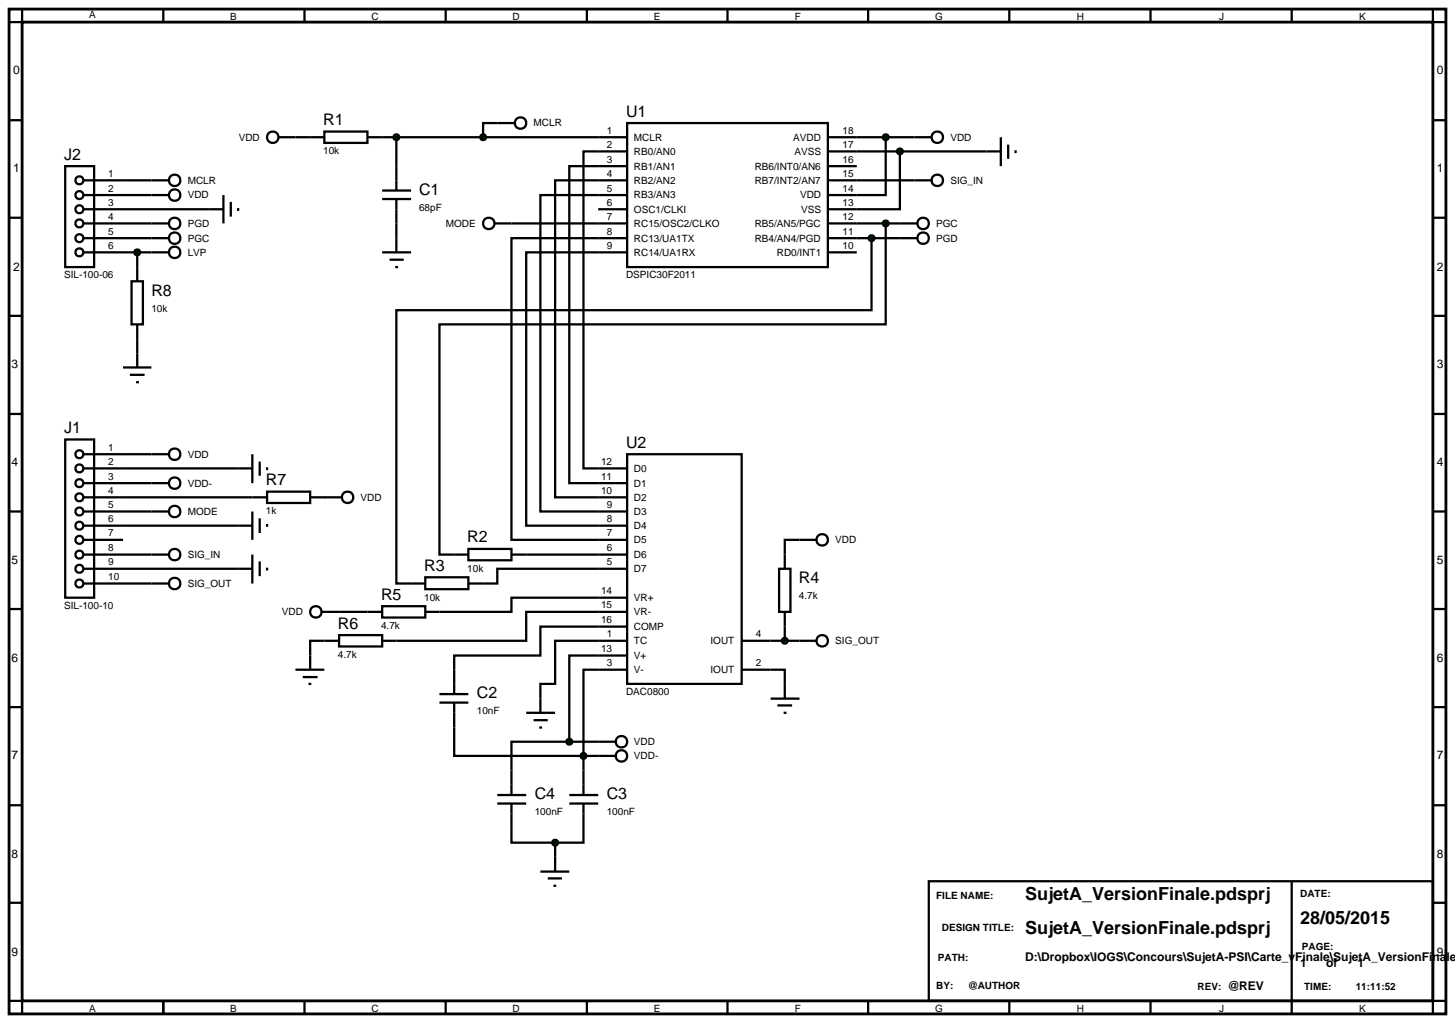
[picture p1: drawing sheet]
<svg xmlns="http://www.w3.org/2000/svg" width="257mm" height="180mm" viewBox="0 0 257 180" stroke-linecap="round" stroke-linejoin="round" font-family="sans-serif">
<path d="M1.6 1.6h253.4v177.2h-253.4zM3.9 3.9h248.8v172.6h-248.8z" fill="none" stroke="#000" stroke-width=".5"/>
<g fill="none" stroke="#000" stroke-width=".4">
<path d="M3.9 1.6v2.3h-2.3M28.8 1.6v2.3M53.7 1.6v2.3M78.6 1.6v2.3M103.5 1.6v2.3M128.3 1.6v2.3M153.1 1.6v2.3M178 1.6v2.3M202.9 1.6v2.3M227.8 1.6v2.3M252.7 1.6v2.3h2.3M1.6 21.2h2.3"/>
<path d="M1.6 38.4h2.3M11.5 29.3h5.1v17.8h-5.1zM14.8 31.8h15M14.8 34.4h15M14.8 39.4h15M14.8 36.9h22.1M52.1 24.2h5.1M57.2 23.2h7.6v2h-7.6zM64.8 24.2h45.8M67.4 35.1h5.1M67.4 33.6h5.1M69.9 24.2v9.4"/>
<path d="M69.9 35.1v6.9M87.7 21.7h-2.5v2.5M90.2 39.4h20.4M105.5 36.9h5.1M110.6 21.7h35.4v25.4h-35.4zM110.6 26.7h-7.7v55.9h7.7M110.6 29.3h-10.2v55.9h10.2M110.6 31.8h-12.7v55.9h12.7M110.6 34.4h-15.3v55.8h15.3M146 31.8h15.3M146 39.4h12.7M146 24.2h15.3"/>
<path d="M146 26.7h28M146 29.3h5.1M156.2 24.2v10.2h-10.2M156.2 39.4v17.8h-78.7v40.6h5.1M158.7 26.7v10.2h-12.7M252.7 21.2h2.3M252.7 38.4h2.3M1.6 55.7h2.3M14.8 42h15M14.8 44.5h15M23.2 49.6h2v7.6h-2zM24.2 44.5v5.1"/>
<path d="M24.2 57.2v5.1M110.6 44.5h-17.8v48.2h17.8M110.6 42h-20.4v53.2h20.4M146 42h12.7M146 44.5h5.1M153.7 42v12.7h-83.8v48.2h5.1M252.7 55.7h2.3M1.6 73h2.3M11.5 77.5h5.1v27.9h-5.1zM252.7 73h2.3M1.6 90.2h2.3M14.8 90.2h11.9"/>
<path d="M14.8 97.8h11.9M14.8 87.7h32.3M14.8 82.6h27.2M14.8 80.1h11.9M14.8 85.2h11.9M14.8 92.7h27.2M14.8 95.2h6.9M47.1 86.7h7.6v2h-7.6zM54.7 87.7h2.5M82.6 96.8h7.6v2h-7.6zM90.2 97.8h20.4M110.6 80.1h20.2v40.5h-20.2z"/>
<path d="M141 95.2h-2.6v5.1M252.7 90.2h2.3M1.6 107.4h2.3M14.8 102.9h11.9M14.8 100.3h27.2M59.8 112h7.6v2h-7.6zM59.8 113h-5.1v2.6M59.8 107.9h7.6M67.4 106.9h7.6v2h-7.6zM75 101.8h7.6v2.1h-7.6zM110.6 100.3h-22.9v2.6h-5.1M110.6 105.4h-20.4v2.5h-15.2"/>
<path d="M110.6 107.9h-17.8v5.1h-25.4M110.6 110.5h-15.3v5.1h-15.2v6.8M110.6 118.1h-7.7v15.2M110.6 113h-12.7v7.6h-2.6v2.6M110.6 115.6h-10.2v15.2M130.8 118.1h7.6v2.5M130.8 113h10.2M137.4 100.3h2v7.6h-2zM138.4 107.9v5.1M252.7 107.4h2.3M1.6 124.7h2.3M77.5 122.4h5.1"/>
<path d="M77.5 123.9h5.1M80.1 123.9v9.4h22.8M100.4 130.8h-10.2v9.4M100.4 130.8h5.1M102.9 133.3v6.9M102.9 133.3h2.6M252.7 124.7h2.3M1.6 142h2.3M1.6 159.2h2.3M87.7 141.7h5.1M87.7 140.2h5.1M90.2 141.7v6.9h7.7"/>
<path d="M97.9 148.6v2.5M100.4 141.7h5.1M100.4 140.2h5.1M102.9 141.7v6.9h-5M163.8 155.4h88.9v21.1h-88.9zM227.8 155.4v23.4M252.7 142h2.3M252.7 159.2h2.3M1.6 176.5h2.3v2.3M28.8 176.5v2.3M53.7 176.5v2.3M78.6 176.5v2.3"/>
<path d="M103.5 176.5v2.3M128.3 176.5v2.3M153.1 176.5v2.3M178 176.5v2.3M202.9 176.5v2.3M255 176.5h-2.3v2.3"/>
<circle cx="14" cy="39.4" r=".7"/>
<circle cx="14" cy="36.9" r=".7"/>
<circle cx="14" cy="34.4" r=".7"/>
<circle cx="14" cy="31.8" r=".7"/>
<circle cx="30.8" cy="31.8" r="1.01"/>
<circle cx="30.8" cy="34.4" r="1.01"/>
<circle cx="30.8" cy="39.4" r="1.01"/>
<circle cx="14" cy="42" r=".7"/>
<circle cx="14" cy="44.5" r=".7"/>
<circle cx="30.8" cy="44.5" r="1.01"/>
<circle cx="30.8" cy="42" r="1.01"/>
<circle cx="14" cy="95.2" r=".7"/>
<circle cx="14" cy="90.2" r=".7"/>
<circle cx="14" cy="80.1" r=".7"/>
<circle cx="14" cy="92.7" r=".7"/>
<circle cx="14" cy="97.8" r=".7"/>
<circle cx="14" cy="87.7" r=".7"/>
<circle cx="14" cy="85.2" r=".7"/>
<circle cx="14" cy="82.6" r=".7"/>
<circle cx="14" cy="100.3" r=".7"/>
<circle cx="14" cy="102.9" r=".7"/>
</g>
<path d="M23.9 44.1l.3-.1-.5 .5zM24.2 44l.4 .2 .1 .3zM24.2 45l.5-.5-.2 .4zM23.7 44.5l.5 .5-.4-.2z" fill="#004000" stroke="#000" stroke-width=".4"/>
<path d="M24.2 44l.5 .5-.5 .5-.5-.5z" fill="#004000"/>
<g fill="none" stroke="#000" stroke-width=".4">
<path d="M36.9 36.9h2.5M39.4 34.4v5M40.7 35.6v2.6M42 36.7v.5M49.1 24.2h3M67.4 44.5h5.1M68.7 45.8h2.5M69.7 47.1h.5M69.9 42v2.5M21.7 64.8h5M22.9 66.1h2.6M24 67.4h.5"/>
<path d="M24.2 62.3v2.5"/>
<circle cx="48.1" cy="24.2" r="1.01"/>
</g>
<path d="M69.5 23.9l.4-.2-.5 .5zM69.9 23.7l.4 .2 .1 .3zM70.4 24.2l-.1 .3-.4 .2zM69.4 24.2l.5 .5-.4-.2z" fill="#004000" stroke="#000" stroke-width=".4"/>
<path d="M69.4 24.2l.5-.5 .5 .5-.5 .5z" fill="#004000"/>
<g fill="none" stroke="#000" stroke-width=".4">
<path d="M161.3 24.2h3"/>
<circle cx="165.3" cy="24.2" r="1.01"/>
</g>
<path d="M155.8 23.9l.4-.2-.5 .5zM156.2 23.7l.3 .1 .2 .4zM156.7 24.2l-.1 .3-.4 .2zM155.7 24.2l.5 .5-.4-.2z" fill="#004000" stroke="#000" stroke-width=".4"/>
<path d="M155.7 24.2l.5-.5 .5 .5-.5 .5z" fill="#004000"/>
<path d="M174 26.7h2.5M176.5 24.2v5.1M177.8 25.5v2.5M179.1 26.5v.5" fill="none" stroke="#000" stroke-width=".4"/>
<path d="M158.4 26.3l.3-.1-.5 .5zM158.7 26.2l.3 .1 .2 .4zM158.7 27.2l.5-.5-.2 .4zM158.2 26.7l.5 .5-.4-.2z" fill="#004000" stroke="#000" stroke-width=".4"/>
<path d="M158.2 26.7l.5-.5 .5 .5-.5 .5z" fill="#004000"/>
<g fill="none" stroke="#000" stroke-width=".4">
<path d="M87.2 39.4h3M158.7 39.4h3.1M161.3 31.8h3M158.7 42h3.1M26.7 80.1h3.1M26.7 85.2h3.1M26.7 97.8h3.1M42 82.6h2.5M44.5 80.1v5.1M44.5 97.8v5.1M45.8 81.4v2.5M45.8 99v2.6"/>
<path d="M47.1 82.4v.5M141 95.2h3M26.7 102.9h3.1M42 100.3h2.5M47.1 100.1v.5M141 113h3M135.9 123.2h5.1M137.1 124.4h2.6M138.2 125.7h.5M138.4 120.6v2.6"/>
<circle cx="86.2" cy="39.4" r="1.01"/>
<circle cx="162.8" cy="39.4" r="1.01"/>
<circle cx="165.3" cy="31.8" r="1.01"/>
<circle cx="162.8" cy="42" r="1.01"/>
<circle cx="30.8" cy="97.8" r="1.01"/>
<circle cx="30.8" cy="85.2" r="1.01"/>
<circle cx="30.8" cy="80.1" r="1.01"/>
<circle cx="145" cy="95.2" r="1.01"/>
<circle cx="30.8" cy="102.9" r="1.01"/>
<circle cx="145" cy="113" r="1.01"/>
</g>
<path d="M138 112.7l.4-.2-.5 .5zM138.4 112.5l.4 .2 .1 .3zM138.4 113.5l.5-.5-.2 .4zM137.9 113l.5 .5-.3-.1z" fill="#004000" stroke="#000" stroke-width=".4"/>
<path d="M138.4 112.5l.5 .5-.5 .5-.5-.5z" fill="#004000"/>
<g fill="none" stroke="#000" stroke-width=".4">
<path d="M57.2 87.7h3.1M52.1 118.1h5.1M53.4 119.4h2.6M54.7 115.6v2.5M56.7 107.9h3.1M54.4 120.6h.5"/>
<circle cx="61.3" cy="87.7" r="1.01"/>
<circle cx="55.7" cy="107.9" r="1.01"/>
</g>
<path d="M102.6 132.9l.3-.1-.5 .5zM102.9 132.8l.3 .1 .2 .4zM103.4 133.3l-.1 .3-.4 .2zM102.4 133.3l.5 .5-.4-.2z" fill="#004000" stroke="#000" stroke-width=".4"/>
<path d="M102.9 132.8l.5 .5-.5 .5-.5-.5z" fill="#004000"/>
<path d="M95.3 153.7h5.1M96.6 154.9h2.5M97.6 156.2h.5M97.9 151.1v2.6" fill="none" stroke="#000" stroke-width=".4"/>
<path d="M97.5 148.3l.4-.2-.5 .5zM97.9 148.1l.3 .1 .2 .4zM98.4 148.6l-.1 .3-.4 .2zM97.4 148.6l.5 .5-.4-.2z" fill="#004000" stroke="#000" stroke-width=".4"/>
<path d="M97.4 148.6l.5-.5 .5 .5-.5 .5z" fill="#004000"/>
<g fill="none" stroke="#000" stroke-width=".4">
<path d="M87.7 21.7h3.1M26.7 90.2h3.1M42 92.7h2.5M44.5 90.2v5M45.8 91.4v2.6M47.1 92.4v.5M92.8 125.7h5.1M94.1 127h2.5M95.1 128.3h.5M95.3 123.2v2.5"/>
<circle cx="91.8" cy="21.7" r="1.01"/>
<circle cx="30.8" cy="90.2" r="1.01"/>
</g>
<g fill="#004000" stroke="#000" stroke-width=".4">
<path d="M84.8 23.9l.4-.2-.5 .5zM85.2 23.7l.4 .2 .1 .3zM85.7 24.2l-.1 .3-.4 .2zM84.7 24.2l.5 .5-.4-.2z"/>
<path d="M155.8 39.1l.4-.2-.5 .5zM156.2 38.9l.3 .1 .2 .4zM156.7 39.4l-.1 .3-.4 .2zM155.7 39.4l.5 .5-.3-.1z"/>
<path d="M153.3 41.7l.4-.2-.5 .5zM153.7 41.5l.3 .1 .2 .4zM154.2 42l-.1 .3-.4 .2zM153.2 42l.5 .5-.4-.2z"/>
</g>
<g fill="#004000">
<path d="M84.7 24.2l.5-.5 .5 .5-.5 .5z"/>
<path d="M155.7 39.4l.5-.5 .5 .5-.5 .5z"/>
<path d="M153.7 41.5l.5 .5-.5 .5-.5-.5z"/>
</g>
<g fill="none" stroke="#000" stroke-width=".4">
<path d="M105.5 133.3h3M105.5 130.8h3"/>
<circle cx="109.6" cy="130.8" r="1.01"/>
<circle cx="109.6" cy="133.3" r="1.01"/>
</g>
<path d="M100.1 130.4l.3-.1-.5 .5zM100.4 130.3l.3 .1 .2 .4zM100.4 131.3l.5-.5-.2 .4zM99.9 130.8l.5 .5-.3-.1z" fill="#004000" stroke="#000" stroke-width=".4"/>
<path d="M100.4 130.3l.5 .5-.5 .5-.5-.5z" fill="#004000"/>
<g font-size="3.2">
<text x="180.8" y="158.8">SujetA_VersionFinale.pdsprj</text>
<text x="180.8" y="164.7">SujetA_VersionFinale.pdsprj</text>
<text x="229.3" y="162.9">28/05/2015</text>
</g>
<g font-size="2.8">
<text x="57" y="22.1">R1</text>
<text x="110.4" y="20.6">U1</text>
<text x="11.3" y="28.2">J2</text>
<text x="73.9" y="34.4">C1</text>
<text x="26.7" y="52.2">R8</text>
<text x="11.3" y="76.4">J1</text>
<text x="110.4" y="79">U2</text>
<text x="46.9" y="85.6">R7</text>
<text x="82.4" y="95.7">R2</text>
<text x="74.8" y="100.7">R3</text>
<text x="67.2" y="105.8">R5</text>
<text x="140.9" y="102.9">R4</text>
<text x="59.6" y="110.9">R6</text>
<text x="84.1" y="123.2">C2</text>
<text x="94.3" y="141">C4</text>
<text x="107" y="141">C3</text>
</g>
<g font-size="2.1">
<text x="2.3" y="13.1">0</text>
<text x="253.4" y="13.1">0</text>
<text x="2.3" y="30.4">1</text>
<text x="253.4" y="30.4">1</text>
<text x="2.3" y="47.7">2</text>
<text x="253.4" y="47.7">2</text>
<text x="2" y="64.9">3</text>
<text x="253.4" y="64.9">3</text>
<text x="2" y="82.2">4</text>
<text x="253.4" y="82.2">4</text>
<text x="2" y="99.4">5</text>
<text x="253.4" y="99.4">5</text>
<text x="2" y="116.7">6</text>
<text x="253.4" y="116.7">6</text>
<text x="2" y="133.9">7</text>
<text x="253.4" y="133.9">7</text>
<text x="2" y="151.2">8</text>
<text x="253.4" y="151.2">8</text>
<text x="2" y="168.5">9</text>
<text x="180.8" y="169.5">D:\Dropbox\IOGS\Concours\SujetA-PSI\Carte_vFinale\SujetA_VersionFinale.p</text>
<text x="229.3" y="170.5">1</text>
<text x="233.9" y="170.5">of</text>
<text x="239.4" y="170.5">1</text>
<text x="253.4" y="168.5">9</text>
<text x="216.5" y="174.6">@REV</text>
</g>
<g font-size="1.8">
<text x="15.7" y="3.2">A</text>
<text x="40.6" y="3.5">B</text>
<text x="65.5" y="3.5">C</text>
<text x="90.4" y="3.5">D</text>
<text x="115.3" y="3.5">E</text>
<text x="140.2" y="3.5">F</text>
<text x="164.9" y="3.5">G</text>
<text x="189.9" y="3.5">H</text>
<text x="215" y="3.5">J</text>
<text x="239.7" y="3.5">K</text>
<text x="94.1" y="22.3">MCLR</text>
<text x="107" y="23.6">1</text>
<text x="148.6" y="23.6">18</text>
<text x="42.1" y="24.8">VDD</text>
<text x="57" y="27.2">10k</text>
<text x="107" y="26.1">2</text>
<text x="107" y="28.7">3</text>
<text x="111.8" y="24.8">MCLR</text>
<text x="111.8" y="27.3">RB0/AN0</text>
<text x="111.8" y="29.9">RB1/AN1</text>
<text x="133.1" y="29.9">RB6/INT0/AN6</text>
<text x="139.9" y="24.8">AVDD</text>
<text x="140.1" y="27.3">AVSS</text>
<text x="148.6" y="26.1">17</text>
<text x="148.6" y="28.7">16</text>
<text x="167.6" y="24.8">VDD</text>
<text x="19.1" y="31.2">1</text>
<text x="19.1" y="33.8">2</text>
<text x="33.1" y="32.4">MCLR</text>
<text x="33.1" y="35">VDD</text>
<text x="107" y="31.2">4</text>
<text x="107" y="33.8">5</text>
<text x="111.8" y="32.4">RB2/AN2</text>
<text x="111.8" y="35">RB3/AN3</text>
<text x="133.1" y="32.4">RB7/INT2/AN7</text>
<text x="141.1" y="35">VDD</text>
<text x="148.6" y="31.2">15</text>
<text x="148.6" y="33.8">14</text>
<text x="167.6" y="32.4">SIG_IN</text>
<text x="19.1" y="36.3">3</text>
<text x="19.1" y="38.8">4</text>
<text x="19.1" y="41.4">5</text>
<text x="33.1" y="40">PGD</text>
<text x="73.9" y="37.2">68pF</text>
<text x="78.6" y="40">MODE</text>
<text x="107" y="36.3">6</text>
<text x="107" y="38.8">7</text>
<text x="107" y="41.4">8</text>
<text x="111.8" y="37.5">OSC1/CLKI</text>
<text x="111.8" y="40">RC15/OSC2/CLKO</text>
<text x="133.1" y="40">RB5/AN5/PGC</text>
<text x="141.3" y="37.5">VSS</text>
<text x="148.6" y="36.3">13</text>
<text x="148.6" y="38.8">12</text>
<text x="148.6" y="41.4">11</text>
<text x="165.1" y="40">PGC</text>
<text x="19.1" y="43.9">6</text>
<text x="33.1" y="42.6">PGC</text>
<text x="33.1" y="45.1">LVP</text>
<text x="107" y="43.9">9</text>
<text x="111.8" y="42.6">RC13/UA1TX</text>
<text x="111.8" y="45.1">RC14/UA1RX</text>
<text x="133.1" y="42.6">RB4/AN4/PGD</text>
<text x="137" y="45.1">RD0/INT1</text>
<text x="148.6" y="43.9">10</text>
<text x="165.1" y="42.6">PGD</text>
<text x="11.3" y="49.1">SIL-100-06</text>
<text x="110.4" y="49.1">DSPIC30F2011</text>
<text x="26.7" y="55">10k</text>
<text x="19.1" y="79.5">1</text>
<text x="19.1" y="82">2</text>
<text x="33.1" y="80.7">VDD</text>
<text x="106" y="82">12</text>
<text x="111.8" y="83.2">D0</text>
<text x="19.1" y="84.6">3</text>
<text x="19.1" y="87.1">4</text>
<text x="19.1" y="89.6">5</text>
<text x="33.1" y="85.8">VDD-</text>
<text x="63.6" y="88.3">VDD</text>
<text x="106" y="84.6">11</text>
<text x="106" y="87.1">10</text>
<text x="107" y="89.6">9</text>
<text x="111.8" y="85.8">D1</text>
<text x="111.8" y="88.3">D2</text>
<text x="19.1" y="92.1">6</text>
<text x="19.1" y="94.6">7</text>
<text x="33.1" y="90.8">MODE</text>
<text x="46.9" y="90.7">1k</text>
<text x="107" y="92.1">8</text>
<text x="107" y="94.6">7</text>
<text x="111.8" y="90.8">D3</text>
<text x="111.8" y="93.3">D4</text>
<text x="111.8" y="95.8">D5</text>
<text x="147.3" y="95.8">VDD</text>
<text x="19.1" y="97.2">8</text>
<text x="19.1" y="99.7">9</text>
<text x="33.1" y="98.4">SIG_IN</text>
<text x="82.4" y="100.8">10k</text>
<text x="107" y="97.2">6</text>
<text x="107" y="99.7">5</text>
<text x="111.8" y="98.4">D6</text>
<text x="111.8" y="100.9">D7</text>
<text x="11.3" y="107.4">SIL-100-10</text>
<text x="19.1" y="102.3">10</text>
<text x="33.1" y="103.5">SIG_OUT</text>
<text x="74.8" y="105.9">10k</text>
<text x="106" y="104.8">14</text>
<text x="106" y="107.3">15</text>
<text x="111.8" y="106">VR+</text>
<text x="140.9" y="105.7">4.7k</text>
<text x="49.7" y="108.5">VDD</text>
<text x="67.2" y="110.9">4.7k</text>
<text x="106" y="109.9">16</text>
<text x="107" y="112.4">1</text>
<text x="111.8" y="108.5">VR-</text>
<text x="111.8" y="111.1">COMP</text>
<text x="111.8" y="113.6">TC</text>
<text x="125.3" y="113.6">IOUT</text>
<text x="133.3" y="112.4">4</text>
<text x="147.3" y="113.6">SIG_OUT</text>
<text x="59.6" y="116">4.7k</text>
<text x="106" y="115">13</text>
<text x="107" y="117.5">3</text>
<text x="111.8" y="116.2">V+</text>
<text x="111.8" y="118.7">V-</text>
<text x="125.3" y="118.7">IOUT</text>
<text x="133.3" y="117.5">2</text>
<text x="84.1" y="126">10nF</text>
<text x="110.4" y="122.6">DAC0800</text>
<text x="111.8" y="131.4">VDD</text>
<text x="111.8" y="133.9">VDD-</text>
<text x="94.3" y="143.8">100nF</text>
<text x="107" y="143.8">100nF</text>
<text x="165.1" y="158.6">FILE NAME:</text>
<text x="229.3" y="158.1">DATE:</text>
<text x="166.1" y="164.2">DESIGN TITLE:</text>
<text x="229.6" y="167.5">PAGE:</text>
<text x="165.4" y="169.5">PATH:</text>
<text x="15.7" y="178.4">A</text>
<text x="40.6" y="178.4">B</text>
<text x="65.5" y="178.4">C</text>
<text x="90.4" y="178.4">D</text>
<text x="115.3" y="178.4">E</text>
<text x="140.2" y="178.4">F</text>
<text x="164.9" y="178.4">G</text>
<text x="165.1" y="174.4">BY:</text>
<text x="170.7" y="174.4">@AUTHOR</text>
<text x="189.9" y="178.4">H</text>
<text x="211.2" y="174.6">REV:</text>
<text x="215" y="178.4">J</text>
<text x="230" y="174.6">TIME:</text>
<text x="239.1" y="174.6">11:11:52</text>
<text x="239.7" y="178.4">K</text>
</g>
</svg>
